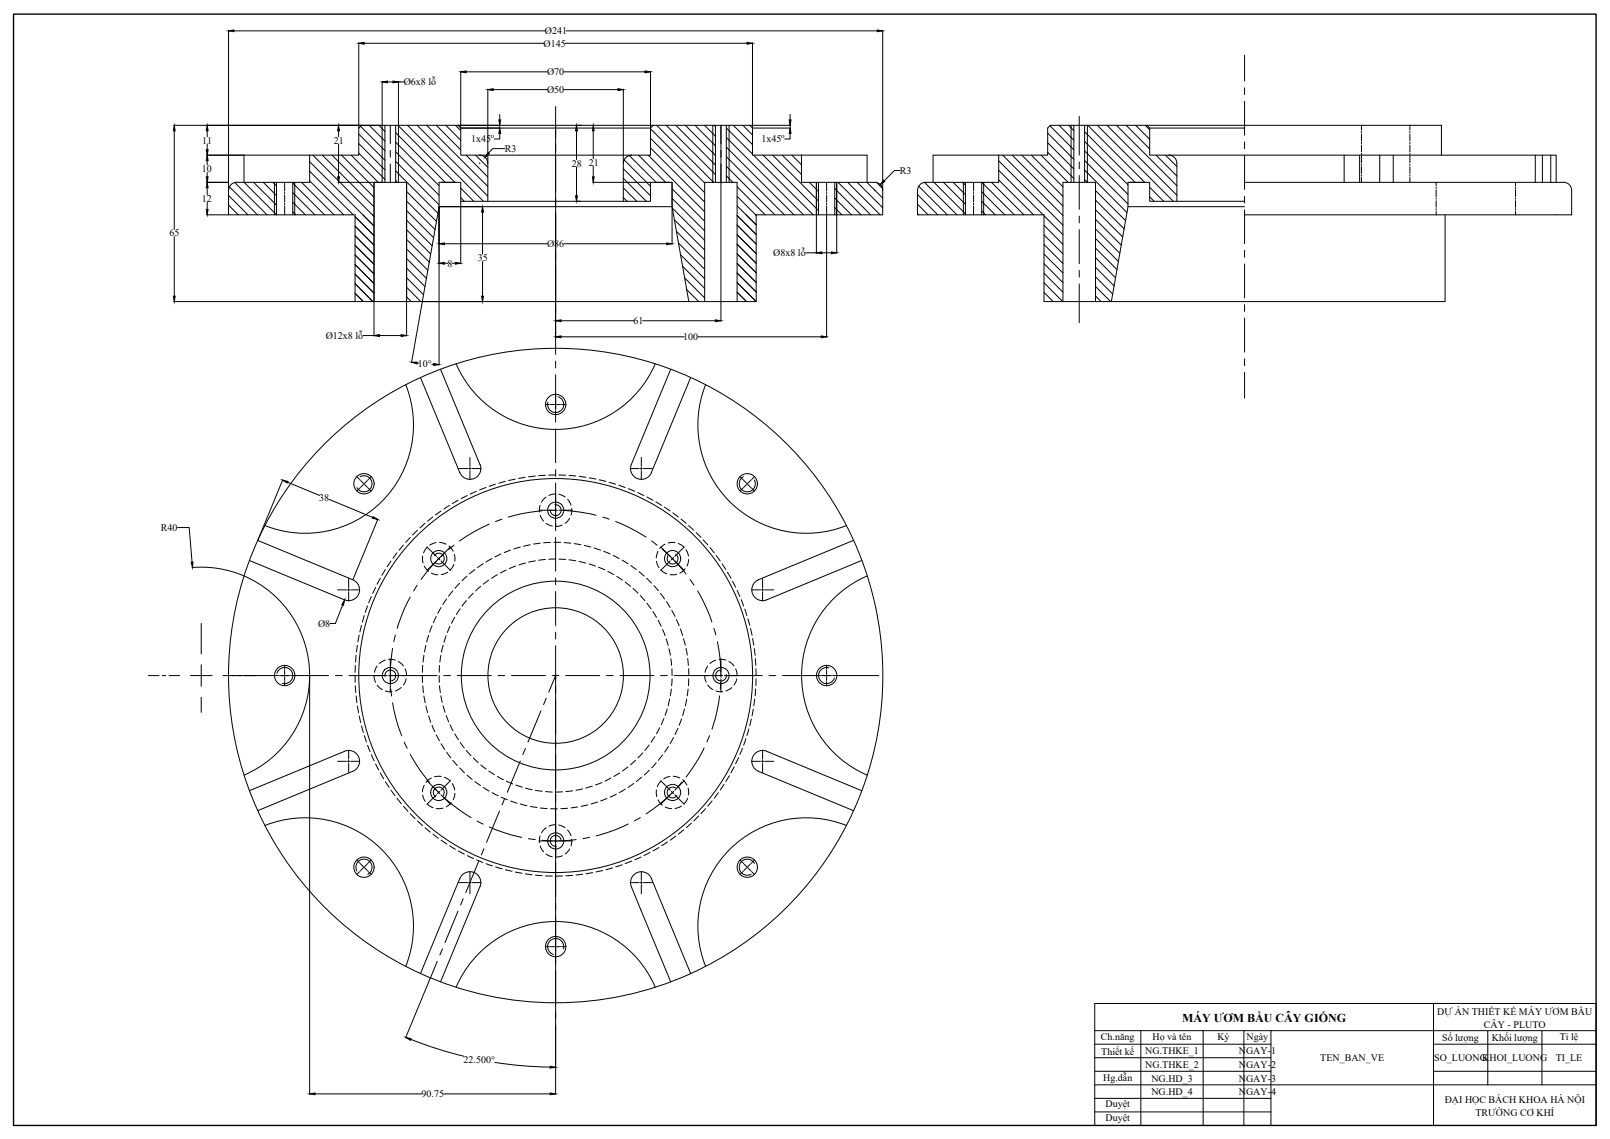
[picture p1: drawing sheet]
<svg xmlns="http://www.w3.org/2000/svg" width="594mm" height="420mm" viewBox="0 0 594 420" stroke-linecap="round" stroke-linejoin="round" font-family="sans-serif">
<!-- layer: gach vat lieu -->
<g fill="none" stroke="#000" stroke-width=".37">
<path d="M114.3 59.6l23.7 23.8M115.4 57.2l22.6 22.6-.6-.6M119 57.2l19 19.1M122.5 57.2l15.5 15.6M126 57.2l12 12M129.6 57.2l10 10.1M132.4 56.5l9.6 9.7M132.4 53l9.6 9.6M132.4 49.4l9.6 9.7M133 46.6l9 8.9M136.2 46.2l5.8 5.8M139.8 46.2l2.2 2.3"/>
<path d="M146 48.9l18.3 18.4M146 59.6l16 16M146 56l16 16M146 52.5l16 16M146.9 46.2l21 21.1M150.4 46.2l28 28.1M153.9 46.2l26.1 26.1M157.4 46.2l22.6 22.6M161 46.2l9 9.1M164.5 46.2l5.5 5.5M168.1 46.2l1.9 2M172 57.2l8 8.1"/>
<path d="M175.5 57.2l4.5 4.5M230.3 59l9.7 9.7M232.2 57.4l9.9 9.9M235.6 57.2l10 10.1M239.2 57.2l20.8 20.9M240 54.6l20 19.9M240 51l20 20M240 47.5l20 20M242.3 46.2l21 21.1M245.8 46.2l18.2 18.2M249.4 46.2l14.6 14.7M252.9 46.2l11.1 11.2"/>
<path d="M256.5 46.2l7.5 7.6M260 46.2l4 4.1M263.5 46.2l.5 .5M268 47.2l9.7 9.7M268 57.8l21.4 21.4M268 54.3l25 24.9M268 50.8l28.5 28.4M270.6 46.2l7.1 7.1M274.1 46.2l3.6 3.6M278 57.2l22.1 22M281.6 57.2l20.4 20.5M285.1 57.2l16.9 16.9"/>
<path d="M288.7 57.2l7 7.1M292.2 57.2l3.5 3.6M295.7 57.2v.1M368.5 59.3l23.7 23.8M370 57.2l22.2 22.3M373.5 57.2l18.7 18.8M377.1 57.2l15.1 15.2M380.6 57.2l11.6 11.7M384.1 57.2l10 10.1M386.6 56.2l9.6 9.6M386.6 52.7l9.6 9.6M386.6 49.1l9.6 9.7"/>
<path d="M387.4 46.4l8.8 8.8M390.8 46.2l5.4 5.5M394.3 46.2l1.9 2M400.2 48.6l18.6 18.7M400.2 59.2l16 16M400.2 55.7l16 16M400.2 52.2l16 16M401.4 46.2l21 21.1M404.9 46.2l28 28.1M408.5 46.2l25.8 25.8M412 46.2l22.3 22.3M415.5 46.2l8.7 8.7"/>
<path d="M419.1 46.2l5.1 5.2M422.6 46.2l1.6 1.7M426.6 57.2l7.7 7.7M430.1 57.2l4.2 4.2M84.3 79.2h.1M84.3 75.6l3.6 3.6M84.3 72.1l7.2 7.1M84.6 68.9l10.4 10.3M86.6 67.3l12 11.9M90.1 67.3l11.9 11.9M93.6 67.3l8.4 8.3M97.2 67.3l4.8 4.8"/>
<path d="M100.7 67.3l1.3 1.3M108 71l8.2 8.2M108 78.1l1.1 1.1M108 74.6l4.7 4.6M108 67.5l11.8 11.7M111.3 67.3l12 11.9M114.3 66.7l12.5 12.5M114.3 63.2l16 16M131 79.9l7 7M146 66.6l.6 .7M146 63.1l15.6 15.6M150 77.7l10 10"/>
<path d="M150 74.2l10.5 10.5M150 70.6l11 11.1M170 72.9l1.3 1.4M170 69.4l4.8 4.9M230 72.9l1.4 1.4M230 69.3l4.9 5M230 65.8l8.5 8.5M230 62.2l10 10M248 73.2l12 12M248 69.6l12 12M248.1 76.8l11.9 11.9M268 64.9l2.4 2.4"/>
<path d="M268 61.3l17.9 17.9M272 79.5l7 7M272 75.9l7 7-3.7-3.7M272 72.4l7 7M272 68.9l10.4 10.3M298.7 67.3l3.3 3.3M308 76.6l2.6 2.6M308 73.1l6.2 6.1M308 69.5l9.7 9.7M309.2 67.3l12.1 11.9M312.8 67.3l12 11.9M316.3 67.3l9.4 9.3"/>
<path d="M319.9 67.3l5.8 5.8M323.5 67.4l2.1 2M338.5 78.9l.4 .3M338.5 75.3l4 3.9M338.5 71.8l7.5 7.4M339 68.7l10.5 10.5M341.1 67.3l12 11.9M344.6 67.3l11.6 11.6M348.1 67.3l8.1 8M351.7 67.3l4.5 4.5M355.2 67.3l1 .9M362.2 70.7l8.6 8.5"/>
<path d="M362.2 77.8l1.5 1.4M362.2 74.3l5 4.9M362.3 67.3l12 11.9M365.8 67.3l12 11.9M368.5 66.4l12.9 12.8M368.5 62.8l16.4 16.4M385.2 79.6l7 7M400.2 66.3l1 1M400.2 62.8l15.6 15.6M404.2 77.4l10.1 10M404.2 73.8l10.6 10.6M404.2 70.3l11.1 11.1"/>
<path d="M424.2 72.6l1.7 1.7M424.2 69.1l5.2 5.2M131 97.6l7 7M131 94.1l7 6.9M131 90.5l7 7M131 87l7 7M131 83.4l7 7M150 98.9l6.8 6.8M150 95.4l7.4 7.3M150 91.8l7.9 7.9M150 88.3l8.4 8.4M150 84.8l8.9 8.9"/>
<path d="M150 81.2l9.5 9.5M248.9 81.1l11.1 11.1M249.6 85.4l10.4 10.4M250.4 89.7l9.6 9.6M251.1 94l8.9 8.8M251.9 98.3l8.1 8.1M272 97.2l7 7M272 93.6l7 7M272 90.1l7 7M272 86.6l7 7M272 83l7 7M385.2 97.2l7 7.1"/>
<path d="M385.2 93.7l7 7M385.2 90.2l7 7M385.2 86.7l7 6.9M385.2 83.1l7 7M404.2 98.6l6.9 6.9M404.2 95l7.4 7.4M404.2 91.5l8 7.9M404.2 88l8.5 8.4M404.2 84.5l9 8.9M404.2 80.9l9.5 9.5M131 108.2l3.1 3.1M131 104.6l6.6 6.7"/>
<path d="M131 101.1l7 7M150 109.5l1.8 1.8M150 106l5.3 5.3M150 102.4l6.3 6.3M252.6 102.5l7.4 7.4M253.4 106.8l4.4 4.5M254.2 111.1l.1 .2M272 107.8l3.5 3.5M272 104.2l7 7.1M272 100.7l7 7M385.2 107.9l3.4 3.4M385.2 104.3l6.9 7"/>
<path d="M385.2 100.8l7 7M404.2 109.2l2.1 2.1M404.2 105.7l5.6 5.6M404.2 102.1l6.3 6.4"/>
</g>
<!-- layer: net dam -->
<g fill="none" stroke="#000" stroke-width=".37">
<path d="M114.3 57.2h18.1v-10l.9-1h143.3l1.1 1v10h18M114.3 57.2v10.1l-26.9-.1a2.98 2.98 0 0 0-3 3M114.3 57.2h-24.3v10.1M141 46.2v21.1M147 46.2v21.1M169 46.2l1 1M170 47.2v10h7M170 47.2h70M177 57.2a2.98 2.98 0 0 1 3 3v14.1M233 57.2a2.98 2.98 0 0 0-3 3M240 47.2v10h-63M241 46.2l-1 1"/>
<path d="M263 46.2v21.1M269 46.2v21.1M295.7 57.2v10.1l27-.1a2.98 2.98 0 0 1 3 3v9h-17.7M295.7 57.2h24.3v10.1M368.5 57.2h18.1v-10l1-1h144.3v11M368.5 57.2v10.1h-27M368.5 57.2h-24.2v10.1M395.2 46.2v21.1M401.2 46.2v21.1M423.2 46.2l1 1M424.2 47.2v10h7M424.2 47.2h35"/>
<path d="M431.2 57.2h143v10.1M431.3 57.2a2.98 2.98 0 0 1 3 3v14.1M496 57.2v10.1M501.7 57.2v10.1M509.1 57.2v10.1M514.1 57.2v10.1M566.5 57.2v10.1M569.1 57.2v10.1M572.2 57.2v10.1M84.3 70.2v9h17.7M102 79.2h29v32.1h148v-32.1h29M102 67.3v11.9"/>
<path d="M108 67.3v11.9M162 76.2h86M230 60.2v14.1M302 67.3v11.9M308 67.3v11.9M341.6 67.2a3 3 0 0 0-3.1 3v9h17.7M356.2 79.2h29v32.1h148v-32.1M356.2 67.3v11.9M362.2 67.3v11.9M416.2 76.2h43M459.2 67.3l117.7-.1a2.98 2.98 0 0 1 3 3v9h-120.7M459.2 74.3h-35v-7h-8v8.9l-6.1 35.1"/>
<path d="M138 111.3v-44h12v44M155.8 111.3l6.2-35.1v-8.9h8v7h70v-7h8v8.9l6.2 35.1M260 111.3v-44h12v44M392.2 111.3v-44h12v44M155.2 139.3l14.5 35.1M162.6 136.2l14.5 35.1a4 4 0 0 1-2.2 5.2 4 4 0 0 1-5.2-2.1M168.3 134.2a40 40 0 0 0 36.7 24.2 40 40 0 0 0 36.8-24.2M247.5 136.2l-14.5 35.1a4 4 0 0 0 2.1 5.2 4 4 0 0 0 5.3-2.1M254.8 139.3l-14.5 35.1M149.7 141.9a40 40 0 0 1-8.8 43.1 40 40 0 0 1-43.1 8.9M260.4 141.9a40 40 0 0 0 8.8 43.1 40 40 0 0 0 43.1 8.9M95.1 199.3l35.1 14.6a4 4 0 0 1 2.2 5.2 4 4 0 0 1-5.3 2.2l-35.1-14.5"/>
<path d="M314.9 199.3l-35.1 14.6M90 212.5a40 40 0 0 1 24.3 36.7 40 40 0 0 1-24.3 36.7M318 206.8l-35.1 14.5a4 4 0 0 1-5.2-2.2 4 4 0 0 1 2.2-5.2M320 212.5a40 40 0 0 0-24.2 36.7 40 40 0 0 0 24.2 36.7M92 291.7l35.1-14.6a4 4 0 0 1 5.3 2.2 4 4 0 0 1-2.2 5.2l-35.1 14.5M279.8 284.5l35.1 14.5M279.9 284.5a4 4 0 0 1-2.2-5.2 4 4 0 0 1 5.2-2.2l35.1 14.6M97.8 304.5a40 40 0 0 1 43.1 8.9 40 40 0 0 1 8.8 43.1M312.3 304.5a40 40 0 0 0-43.1 8.9 40 40 0 0 0-8.8 43.1M169.7 324l-14.5 35.1M169.7 324a4 4 0 0 1 5.2-2.1 4 4 0 0 1 2.2 5.2l-14.5 35.1M240.3 324l14.5 35.1"/>
<path d="M240.4 324a4 4 0 0 0-5.3-2.1 4 4 0 0 0-2.1 5.2l14.5 35.1M155.2 359.1a120.7 120.7 0 0 1-45.1-184.4 120.7 120.7 0 0 1 189.9 0 120.7 120.7 0 0 1-45.1 184.4M155.2 359.1a120.7 120.7 0 0 0 99.7 0M168.3 364.1a40 40 0 0 1 36.7-24.2 40 40 0 0 1 36.8 24.2M403.9 370.2h185v45h-185zM529 370.2v45M403.9 380.2h185M403.9 385.2h65.1M403.9 390.2h65.1M403.9 395.2h65.1M421 380.2v35M443.9 380.2v35"/>
<path d="M459 380.2v35M469 380.2v35M529 385.2h59.9M529 395.2h59.9M549 380.2v20M569 380.2v20M403.9 400.2h185M403.9 405.2h65.1M403.9 410.2h65.1"/>
<circle cx="205" cy="149.2" r="3.7"/>
<circle cx="134.3" cy="178.5" r="3.7"/>
<circle cx="275.7" cy="178.5" r="3.7"/>
<circle cx="205" cy="188.2" r="2.98"/>
<circle cx="161.9" cy="206.1" r="2.98"/>
<circle cx="248.2" cy="206.1" r="2.98"/>
<circle cx="105" cy="249.2" r="3.7"/>
<circle cx="144" cy="249.2" r="2.98"/>
<circle cx="205" cy="249.2" r="72.7"/>
<circle cx="205" cy="249.2" r="34.8"/>
<circle cx="205" cy="249.2" r="25"/>
<circle cx="266" cy="249.2" r="2.98"/>
<circle cx="305" cy="249.2" r="3.7"/>
<circle cx="161.9" cy="292.3" r="2.98"/>
<circle cx="248.2" cy="292.3" r="2.98"/>
<circle cx="134.3" cy="319.9" r="3.7"/>
<circle cx="205" cy="310.2" r="2.98"/>
<circle cx="275.7" cy="319.9" r="3.7"/>
<circle cx="205" cy="349.2" r="3.7"/>
</g>
<!-- layer: net manh -->
<g fill="none" stroke="#000" stroke-width=".37">
<path d="M142 46.2v21.1M146 46.2v21.1M264 46.2v21.1M268 46.2v21.1M396.2 46.2v21.1M400.2 46.2v21.1M101.3 67.3v11.9M108.8 67.3v11.9M301.2 67.3v11.9M308.7 67.3v11.9M355.5 67.3v11.9M363 67.3v11.9"/>
<path d="M205.9 146.3a2.98 2.98 0 0 1 2 3.8 2.98 2.98 0 0 1-3.7 2 2.98 2.98 0 0 1-2-3.8M132.9 175.8a2.98 2.98 0 0 1 4 1.2 2.98 2.98 0 0 1-1.2 4.1 2.98 2.98 0 0 1-4-1.2M274.3 175.8a2.98 2.98 0 0 0-1.2 4.1 2.98 2.98 0 0 0 4 1.2 2.98 2.98 0 0 0 1.3-4.1M204.7 186.2a2.01 2.01 0 0 1 2.3 1.6 2.01 2.01 0 0 1-1.6 2.4 2.01 2.01 0 0 1-2.3-1.7M160.3 204.9a2.01 2.01 0 0 1 2.8-.5 2.01 2.01 0 0 1 .5 2.8 2.01 2.01 0 0 1-2.8 .5M249.3 204.4a2.01 2.01 0 0 1 .5 2.8 2.01 2.01 0 0 1-2.8 .5 2.01 2.01 0 0 1-.5-2.8M102.2 248.3a2.98 2.98 0 0 1 3.7-2 2.98 2.98 0 0 1 2 3.8 2.98 2.98 0 0 1-3.7 2M142.1 249.5a2.01 2.01 0 0 1 1.6-2.3 2.01 2.01 0 0 1 2.3 1.6 2.01 2.01 0 0 1-1.6 2.4M265.7 247.2a2.01 2.01 0 0 0-1.6 2.3 2.01 2.01 0 0 0 2.3 1.7 2.01 2.01 0 0 0 1.6-2.4M305.9 246.3a2.98 2.98 0 0 0-3.7 2 2.98 2.98 0 0 0 2 3.8 2.98 2.98 0 0 0 3.7-2M163.6 293.5a2.01 2.01 0 0 0-.5-2.8 2.01 2.01 0 0 0-2.8 .5 2.01 2.01 0 0 0 .5 2.8M249.3 290.7a2.01 2.01 0 0 0-2.8 .5 2.01 2.01 0 0 0 .5 2.8 2.01 2.01 0 0 0 2.8-.5"/>
<path d="M207 309.8a2.01 2.01 0 0 0-2.3-1.6 2.01 2.01 0 0 0-1.6 2.3 2.01 2.01 0 0 0 2.3 1.7M278.4 318.5a2.98 2.98 0 0 0-4.1-1.2 2.98 2.98 0 0 0-1.2 4 2.98 2.98 0 0 0 4 1.2M131.7 321.3a2.98 2.98 0 0 1 1.2-4 2.98 2.98 0 0 1 4 1.2 2.98 2.98 0 0 1-1.2 4M207.9 350a2.98 2.98 0 0 0-2-3.7 2.98 2.98 0 0 0-3.7 2 2.98 2.98 0 0 0 2 3.7"/>
</g>
<!-- layer: duong tam -->
<g fill="none" stroke="#000" stroke-width=".37">
<path d="M205 39.2v11.5M459.2 20.4v9.5M459.2 32.4v2.5M459.2 37.4v12.5M144 46.2v6.8M144 55.5v2.5M205 53.2v2.5M205 58.2v12.5M266 46.2v6.8M266 55.5v2.5M398.2 43v14.2M398.2 59.7v2.5"/>
<path d="M459.2 52.4v2.5M459.2 57.4v12.5M502.4 46.2v1.8M502.4 48.5v.5M502.4 49.5v2.5M502.4 52.5v.5M502.4 53.5v2.5M502.4 56.5v.5M502.4 57.5v2.5M520.2 46.2v1.8M520.2 48.5v.5M520.2 49.5v2.5"/>
<path d="M520.2 52.5v.5M520.2 53.5v2.5M520.2 56.5v.5M520.2 57.5v2.5M105 67.3v3.2M105 71v.5M105 72v2.5M105 75v.5M105 76v3.2M144 60.5v6.8M205 73.2v2.5M205 78.2v12.5"/>
<path d="M266 60.5v6.8M305 67.3v3.2M305 71v.5M305 72v2.5M305 75v.5M305 76v3.2M359.2 67.3v3.2M359.2 71v.5M359.2 72v2.5M359.2 75v.5M359.2 76v3.2M398.2 64.7v12.5"/>
<path d="M398.2 79.7v2.5M459.2 72.4v2.5M459.2 77.4v12.5M502.4 60.5v.5M502.4 61.5v2.5M502.4 64.5v.5M502.4 65.5v1.8M520.2 60.5v.5M520.2 61.5v2.5M520.2 64.5v.5M520.2 65.5v1.8M529.9 67.3v1.2"/>
<path d="M529.9 69v.5M529.9 70v2.5M529.9 73v.5M529.9 74v2.5M529.9 77v.5M529.9 78v1.2M559.2 67.3v1.2M559.2 69v.5M559.2 70v2.5M559.2 73v.5M559.2 74v2.5M559.2 77v.5"/>
<path d="M559.2 78v1.2M205 93.2v2.5M205 98.2v12.5M398.2 84.7v12.5M398.2 99.7v2.5M459.2 92.4v2.5M459.2 97.4v12.5M205 113.2v2.5M205 118.2v12.5M398.2 104.7v14.3M459.2 112.4v2.5M459.2 117.4v12.5"/>
<path d="M205 133.2v2.5M205 138.2v12.6M459.2 132.4v2.5M459.2 137.4v9.5M201.3 149.2h1.3M202.9 149.2h.2M203.4 149.2h1.2M204.9 149.2h.2M205 151.1v.2M205 151.6v1.4M205 153.2v2.5M205 158.2v12.5"/>
<path d="M205.4 149.2h1.2M206.9 149.2h.2M207.4 149.2h1.3M131.7 175.9l.9 .9M132.8 177l.2 .2M133 179.8l-.2 .2M133.1 177.3l.9 .9M134 178.8l-.9 .9M134.2 178.4l.2 .2M134.4 178.4l-.2 .2M134.6 178.8l.9 .9M135.5 177.3l-.9 .9"/>
<path d="M135.6 179.8l.2 .2M135.8 177l-.2 .2M136.9 175.9l-.9 .9M169.2 172.8h3.4M173 172.8h.8M173.4 168.7v3.3M173.4 172.4v.8M173.4 173.7v3.3M174.2 172.8h3.3M205 173.2v2.5M205 178.2v17.5M232.5 172.8h3.3"/>
<path d="M236.2 172.8h.8M236.6 168.7v3.3M236.6 172.4v.8M236.6 173.7v3.3M237.4 172.8h3.3M273 175.9l1 .9M274.2 177l.2 .2M274.4 179.8l-.2 .2M274.6 177.3l.9 .9M275.5 178.8l-.9 .9M275.6 178.4l.2 .2M275.8 178.4l-.2 .2"/>
<path d="M276 178.8l.9 .9M276.9 177.3l-.9 .9M277 179.8l.2 .2M277.2 177l-.2 .2M278.4 175.9l-1 .9M132.6 180.2l-.9 .9M136 180.2l.9 .9M180.5 193.3l-.3 .2a63.1 63.1 0 0 0-10.7 6.1M185.2 191.5l-2.4 .9M198.9 188.2h4.9M200 188.4l-1.4 .2a56.3 56.3 0 0 0-11 2.2M204.4 188.2h1.2"/>
<path d="M205 198.2v12.5M205 188.2l-2.5 .1M206.2 188.2h4.9M207.5 188.3h.7a63.3 63.3 0 0 1 11.8 1.8M222.4 190.8l2.4 .7M227.2 192.4a64.2 64.2 0 0 1 11.2 5.7M240.5 199.6l1.9 1.5M274 180.2l-1 .9M277.4 180.2l1 .9M124.5 217.6h3.3M128.2 217.6h.8M128.7 213.4v3.4"/>
<path d="M128.7 217.2v.8M128.7 218.4v3.3M129.5 217.6h3.3M153.9 215.9l-1.3 2.1M157.6 201.8l3.4 3.4M161 206.9l-3.4 3.5M161.5 205.7l.8 .8M162.3 205.7l-.8 .8M162.7 206.9l3.5 3.5M163.7 204.3a61 61 0 0 0-8.3 9.5M166.2 201.8l-3.5 3.4M167.6 201.1l-2 1.6"/>
<path d="M205 213.2v2.5M205 218.2v12.5M243.8 201.8l3.5 3.4M244.4 202.6l3.8 3.5 4.9 5.7M247.3 206.9l-3.5 3.5M247.7 205.7l.9 .8M248.6 205.7l-.9 .8M249 206.9l3.5 3.5M252.5 201.8l-3.5 3.4M254.6 213.7l1.5 2.2M257.4 218l.5 .7a62 62 0 0 1 4.8 10.7M277.2 217.6h3.4"/>
<path d="M281 217.6h.8M281.4 213.4v3.4M281.4 217.2v.8M281.4 218.4v3.3M282.2 217.6h3.3M74.3 230v11.2M144.9 239.2l-.1 .4a61.4 61.4 0 0 0-.7 12.2M145.9 234.3l-.6 2.4M151.4 220.2l-2.1 4.2-2.7 7.4M205 233.2v2.5M205 238.2v12.5M263.4 231.8l.7 2.4"/>
<path d="M264.7 236.7a60.5 60.5 0 0 1 1.3 12.5M54.8 249.2h3.9M59.9 249.2h1.3M62.4 249.2h3.9M70.3 249.2h8M74.3 245.2v8M74.3 257.2v5.6M82.3 249.2h20.4M102.9 249.2h.2M103.4 249.2h3.2M105 245.4v1.4M105 247.1v.2"/>
<path d="M105 247.6v1.2M105 249.1v.2M105 249.6v1.2M105 251.1v.2M105 251.6v1.3M106.9 249.2h.2M107.4 249.2h13.8M123.8 249.2h2.5M128.8 249.2h14M143.4 249.2h17.8M144 243.1v4.9M144 248.6v1.2"/>
<path d="M144 250.4v4.9M144.2 254.3l.3 2.5M144.9 259.2a57.6 57.6 0 0 0 3.3 12.2M163.7 249.2h2.5M168.7 249.2h12.6M183.8 249.2h2.5M188.8 249.2h12.5M201.5 257.6l-.9 2.3M203.8 249.2h2.4M205 253.2v2.5M205 258.2v12.5M205 249.2l-2.5 6.1"/>
<path d="M208.7 249.2h12.6M223.8 249.2h2.5M228.8 249.2h12.5M243.8 249.2h2.5M248.8 249.2h17.8M265.5 256.7a60.2 60.2 0 0 1-2.8 12.3M265.9 251.7l-.1 2.5M266 243.1v4.9M266 248.6v1.2M266 250.4v4.9M267.2 249.2h14.1M283.8 249.2h2.5"/>
<path d="M288.8 249.2h13.8M302.9 249.2h.2M303.4 249.2h3.2M305 245.4v1.4M305 247.1v.2M305 247.6v1.2M305 249.1v.2M305 249.6v1.2M305 251.1v.2M305 251.6v1.3M306.9 249.2h.2M307.4 249.2h16.9"/>
<path d="M128.7 276.7v3.3M149.2 273.7l1 2.3M151.4 278.3l4.3 6.8 2.8 3.5M193.9 276.1l-1 2.3M199.6 262.2l-4.8 11.6M205 273.2v2.5M205 278.2v12.5M259.8 275.9l-1.9 3.8-4.7 6.9M261.8 271.4l-.9 2.3M281.4 276.7v3.3M124.5 280.8h3.3M128.2 280.8h.8"/>
<path d="M128.7 280.4v.8M128.7 281.6v3.3M129.5 280.8h3.3M157.6 288l3.4 3.5M160.1 290.5l1.8 1.9M161 293.2l-3.4 3.5M161.5 291.9l.8 .9M162.3 291.9l-.8 .9M162.7 293.2l3.5 3.5M163.7 294.1l5.5 4.4 4.6 3.1M166.2 288l-3.5 3.5M184.3 299.2l-4.8 11.5"/>
<path d="M186.2 294.6l-.9 2.3M192 280.7l-4.8 11.6M205 293.2v2.5M205 298.2v12.6M243.8 288l3.5 3.5M247.3 293.2l-3.5 3.5M247.7 291.9l.9 .9M248.2 292.3v.1a63.3 63.3 0 0 1-9.8 7.8M248.6 291.9l-.9 .9M249 293.2l3.5 3.5M251.6 288.6l-1.7 1.9M252.5 288l-3.5 3.5"/>
<path d="M277.2 280.8h3.4M281 280.8h.8M281.4 280.4v.8M281.4 281.6v3.3M282.2 280.8h3.3M131.7 317.2l.9 1M132.8 318.4l.2 .2M133.1 318.8l.9 .9M134.2 319.8l.2 .2M134.4 319.8l-.2 .2M135.5 318.8l-.9 .9M135.8 318.4l-.2 .2"/>
<path d="M136.9 317.2l-.9 1M176 302.9l2.3 1.1M176.7 317.7l-4.8 11.5M178.6 313.1l-1 2.2M180.6 305.1a59.7 59.7 0 0 0 11.9 3.8M195 309.4l2.5 .3M198.9 310.2h4.9M204.4 310.2h1.2M205 311.4v4.9M205 318.2v12.5M206.2 310.2h4.9M212.6 309.7l-1.2 .2a54.6 54.6 0 0 1-11.4 .1"/>
<path d="M217.6 308.9l-2.5 .5M231.8 304a55.7 55.7 0 0 1-11.8 4.3M236.3 301.6l-2.2 1.2M273 317.2l1 1M274.2 318.4l.2 .2M274.6 318.8l.9 .9M275.6 319.8l.2 .2M275.8 319.8l-.2 .2M276.9 318.8l-.9 .9M277.2 318.4l-.2 .2M278.4 317.2l-1 1M132.6 321.6l-.9 1"/>
<path d="M133 321.2l-.2 .2M134 320.2l-.9 .9M134.6 320.2l.9 .9M135.6 321.2l.2 .2M136 321.6l.9 1M169 336.1l-4.8 11.6M169.2 325.6h3.4M170.9 331.5l-.9 2.3M173 325.6h.8M173.4 321.4v3.4M173.4 325.2v.8M173.4 326.3v3.4"/>
<path d="M174.2 325.6h3.3M205 333.2v2.5M205 338.2v12.6M232.5 325.6h3.3M236.2 325.6h.8M236.6 321.4v3.4M236.6 325.2v.8M236.6 326.3v3.4M237.4 325.6h3.3M274 321.6l-1 1M274.4 321.2l-.2 .2M275.5 320.2l-.9 .9"/>
<path d="M276 320.2l.9 .9M277 321.2l.2 .2M277.4 321.6l1 1M161.3 354.6l-2.5 6.1M163.3 350l-1 2.3M201.3 349.2h1.3M202.9 349.2h.2M203.4 349.2h1.2M204.9 349.2h.2M205 351.1v.2M205 351.6v1.3M205 353.2v2.5"/>
<path d="M205 358.2v12.5M205.4 349.2h1.2M206.9 349.2h.2M207.4 349.2h1.3M205 373.2v2.5M205 378.2v11.5"/>
</g>
<!-- layer: net dut -->
<g fill="none" stroke="#000" stroke-width=".37">
<path d="M179.3 179.8l-2.3 .9M182.8 178.6l-2.3 .8M186.4 177.6l-2.4 .6M190.1 176.7l-2.4 .5M193.8 176.1l-2.5 .4M197.5 175.6l-2.5 .3M201.3 175.3l-2.5 .2M205 175.2l-2.5 .1M206.2 175.2l2.5 .1M210 175.4l2.5 .2M213.7 175.7l2.5 .4M217.4 176.3l2.5 .4"/>
<path d="M221.1 177l2.5 .6M224.7 177.9l2.5 .7M228.3 179l2.4 .8M151.4 198.2l-1.7 1.9M154 195.6l-1.8 1.8M156.8 193.1l-1.9 1.6M159.7 190.7l-1.9 1.6M162.7 188.5l-2 1.4M165.9 186.4l-2.1 1.4M169.1 184.5l-2.2 1.3M172.4 182.8l-2.2 1.1M175.8 181.2l-2.3 1"/>
<path d="M199.3 186.4l-.2 2.4M199.3 190.1l1.3 2.1M201.5 183.4l-1.7 1.9M201.5 193.1l2.3 1M205 182.2l-2.4 .6M206.2 182.3l2.3 1M207.4 193.7l-2.4 .5M209.5 184.2l1.2 2.2M210.2 191.2l-1.7 1.8M210.9 187.6l-.2 2.4M231.9 180.3l2.3 .9M235.3 181.7l2.3 1.1"/>
<path d="M238.7 183.3l2.2 1.2M242 185.1l2.1 1.3M245.2 187.1l2.1 1.4M248.3 189.2l2 1.5M251.3 191.5l1.9 1.5M254.1 193.9l1.9 1.7M256.9 196.5l1.8 1.7M259.5 199.1l1.7 1.9M138.6 216.7l-1.1 2.2M140.3 213.3l-1.2 2.2M142.2 210.1l-1.3 2.1M144.3 207l-1.4 2"/>
<path d="M146.5 203.9l-1.5 2.1M148.8 201l-1.5 1.9M156 205.1l.1 2.5M156.5 208.8l1.6 1.9M157.6 201.8l-1.3 2.2M159.2 211.4l2.4 .6M160.9 200.2l-2.3 .9M162.2 200.1l2.4 .6M165.2 211.1l-2.3 .9M165.7 201.4l1.5 2M167.1 217.9l-1.6 2M167.5 208.2l-1.4 2.1"/>
<path d="M167.6 204.5l.2 2.5M169.6 215.1l-1.7 1.9M172.3 212.5l-1.8 1.7M174.6 218.8l-1.7 1.8M175.2 210.1l-2 1.6M177.4 216.3l-1.9 1.7M178.3 207.9l-2.1 1.5M180.3 214l-1.9 1.5M181.5 206l-2.2 1.3M183.5 212l-2.1 1.3M184.9 204.3l-2.3 1.1M186.8 210.3l-2.2 1.1"/>
<path d="M188.4 202.9l-2.3 .9M190.3 208.8l-2.3 .9M192 201.8l-2.4 .7M193.9 207.7l-2.4 .7M195.6 201l-2.4 .5M197.5 206.9l-2.4 .4M199.3 200.4l-2.4 .3M201.3 206.4l-2.5 .3M203.1 200.1l-2.5 .1M204.4 200.1h2.5M205 206.2l-2.5 .1M206.2 206.2l2.5 .2"/>
<path d="M208.2 200.2l2.5 .2M210 206.5l2.5 .4M211.9 200.5l2.5 .5M213.7 207.1l2.4 .6M215.6 201.2l2.4 .6M217.3 208l2.4 .8M219.2 202.1l2.4 .8M220.9 209.3l2.3 .9M222.8 203.4l2.3 .9M224.3 210.8l2.2 1.2M226.2 204.9l2.3 1.1M227.6 212.6l2.1 1.4"/>
<path d="M229.6 206.6l2.1 1.3M230.7 214.7l2 1.6M232.7 208.6l2.1 1.5M233.6 217.1l1.8 1.7M235.8 210.9l1.9 1.6M236.3 219.7l1.7 1.9M238.6 213.4l1.8 1.7M241.3 216l1.7 1.9M242.2 207.1l1 2.3M242.8 203.4l-.7 2.4M243.7 218.9l1.5 2M243.9 210.3l2.1 1.4"/>
<path d="M245.4 200.7l-1.9 1.6M249 200.2l-2.5 .1M249.7 211.8l-2.5 .2M250.3 200.5l2 1.3M252.8 209.8l-1.9 1.6M253.2 202.8l.8 2.3M254.1 206.4l-.6 2.4M262 202l1.5 1.9M264.2 204.9l1.5 2M266.4 208l1.4 2.1M268.4 211.1l1.3 2.2M270.3 214.4l1.1 2.2"/>
<path d="M272 217.8l1 2.2M131.9 238l-.4 2.5M132.5 234.3l-.4 2.5M133.4 230.7l-.6 2.4M134.4 227.1l-.7 2.4M135.6 223.5l-.8 2.4M137 220l-.9 2.4M157.1 238l-.5 2.5M158.2 234.4l-.8 2.4M159.4 230.8l-.9 2.4M161 227.4l-1.1 2.3M162.7 224.1l-1.2 2.2"/>
<path d="M163.5 238.1l-.6 2.4M164.6 234.5l-.8 2.4M164.8 220.9l-1.4 2.1M166 231.1l-.9 2.2M167.8 227.7l-1.2 2.2M169.8 224.6l-1.4 2.1M172.1 221.6l-1.6 2M238.7 222.5l1.5 2M240.9 225.6l1.3 2.1M242.9 228.8l1.1 2.2M244.5 232.2l.9 2.3M245.8 235.7l.7 2.4"/>
<path d="M245.9 222l1.4 2.1M246.8 239.3l.6 2.4M247.9 225.2l1.1 2.2M249.6 228.5l1 2.3M251.1 232l.8 2.4M252.2 235.6l.7 2.4M253.2 239.2l.4 2.5M273.5 221.2l.9 2.3M274.8 224.7l.8 2.4M276 228.3l.6 2.4M276.9 231.9l.6 2.4M277.7 235.5l.4 2.5"/>
<path d="M278.3 239.2l.3 2.5M131 249.2l.1 2.5M131.1 245.5l-.1 2.5M131.1 253l.2 2.5M131.4 241.7l-.2 2.5M131.4 256.7l.3 2.5M138 249.2l.6 2.5M139.1 245.7l-1 2.3M139.2 252.7l1.9 1.7M142.2 243.5l-2.2 1.3M142.2 254.9l2.5 .2M143.4 243.2l2.4 .3"/>
<path d="M147 244l1.8 1.7M148 253.6l-2.1 1.3M149.5 246.8l.5 2.4M149.9 250.4l-1 2.3M155.8 249.2l.1 2.6M156 245.4l-.1 2.6M156 253l.3 2.5M156.4 241.7l-.3 2.5M156.4 256.7l.5 2.5M162.1 249.2v2.5M162.2 245.5l-.1 2.5M162.2 253l.3 2.4"/>
<path d="M162.7 241.8l-.4 2.4M162.7 256.7l.5 2.4M247.1 257.9l-.6 2.4M247.5 243l.3 2.4M247.7 254.2l-.3 2.4M247.9 246.7l.1 2.5M248 250.4l-.2 2.5M253.4 257.9l-.5 2.5M253.7 243l.3 2.4M253.9 254.2l-.3 2.5M254.1 250.4l-.1 2.5M254.1 246.7l.1 2.5"/>
<path d="M260 249.2l.6 2.4M261.2 252.7l1.8 1.7M261.2 245.7l-1.1 2.3M264.1 243.5l-2.1 1.3M264.2 254.9l2.5 .2M265.3 243.2l2.5 .3M269 244l1.8 1.7M270 253.7l-2.1 1.2M271.4 246.8l.6 2.4M271.9 250.4l-1.1 2.3M278.5 257.9l-.4 2.5M278.7 243l.2 2.4"/>
<path d="M278.8 254.2l-.2 2.5M278.9 246.7l.1 2.5M279 250.4l-.1 2.5M131.9 260.4l.4 2.5M132.5 264.1l.6 2.5M133.4 267.8l.7 2.4M134.5 271.4l.7 2.3M135.6 274.9l1 2.3M137 278.4l1 2.3M157.1 260.4l.7 2.4M158.2 264.1l.8 2.3M159.4 267.6l1 2.3"/>
<path d="M161 271.1l1.1 2.2M162.8 274.4l1.3 2.1M163.5 260.4l.7 2.4M164.6 263.9l.9 2.4M164.8 277.5l1.5 2M166.1 267.4l1.1 2.2M167.8 270.7l1.3 2.1M169.8 273.9l1.5 2M172.1 276.9l1.7 1.8M174.6 279.6l1.8 1.7M237.2 277.7l-1.8 1.9M239.5 274.8l-1.5 2"/>
<path d="M241.6 271.7l-1.4 2.1M243.4 268.4l-1.2 2.3M244.5 278.5l-1.5 2M245 265l-1 2.3M246.2 261.5l-.8 2.4M246.6 275.4l-1.4 2.1M248.5 272.1l-1.2 2.2M250.1 268.7l-1 2.3M251.5 265.2l-.9 2.3M252.6 261.6l-.7 2.4M272.5 279.5l-1.1 2.2M273.9 276l-.9 2.3"/>
<path d="M275.2 272.5l-.8 2.4M276.3 268.9l-.7 2.4M277.2 265.3l-.6 2.4M278 261.6l-.5 2.5M138.6 281.8l1.1 2.2M140.3 285.1l1.3 2.2M142.2 288.4l1.4 2M144.3 291.5l1.5 2M146.5 294.5l1.6 2M148.9 297.4l1.6 1.9M156 293.3l.9 2.3M156.5 289.6l-.6 2.5"/>
<path d="M157.6 296.6l2.2 1.3M159.2 287l-2 1.6M162.8 286.4l-2.5 .2M163.4 298.1l-2.4 .1M164 286.8l2.1 1.3M166.5 296.1l-1.9 1.5M166.9 289.1l.9 2.3M167.1 280.5l1.6 1.9M167.9 292.6l-.7 2.4M169.6 283.3l1.8 1.8M172.3 285.9l1.9 1.6M175.2 288.3l2.1 1.5"/>
<path d="M177.4 282.2l2 1.5M178.3 290.5l2.2 1.3M180.4 284.4l2.1 1.4M181.6 292.4l2.2 1.1M183.6 286.4l2.2 1.2M184.9 294.1l2.3 .9M186.9 288.2l2.3 1M188.4 295.5l2.4 .8M190.3 289.6l2.4 .8M192 296.6l2.4 .6M193.9 290.7l2.4 .6M195.7 297.5l2.5 .4"/>
<path d="M197.6 291.5l2.5 .4M199.4 298.1l2.5 .2M201.3 292l2.5 .2M203.2 298.3l2.5 .1M207.6 292.1l-2.5 .1M209.4 298.2l-2.5 .1M211.3 291.7l-2.5 .3M213.1 297.7l-2.4 .3M215 291l-2.5 .5M216.9 296.9l-2.5 .5M218.6 290l-2.4 .7M220.5 295.9l-2.4 .7"/>
<path d="M222.1 288.7l-2.3 .9M224 294.6l-2.3 .8M225.4 287l-2.2 1.2M227.4 292.9l-2.2 1.1M228.7 285.1l-2.2 1.3M230.7 291.1l-2.2 1.3M231.7 282.9l-2 1.5M233.8 289l-2 1.4M234.5 280.5l-1.8 1.6M236.8 286.7l-2 1.6M239.6 284.1l-1.9 1.8M242.1 281.4l-1.6 1.9"/>
<path d="M242.2 291.4l.2 2.5M242.8 295.1l1.6 1.9M243.9 288.1l-1.3 2.1M245.4 297.7l2.5 .6M247.2 286.4l-2.3 1M248.4 286.3l2.4 .7M251.4 297.3l-2.3 .9M251.9 287.7l1.5 1.9M253.7 294.5l-1.3 2M253.9 290.7l.1 2.5M260.3 298.3l-1.6 1.8M262.8 295.4l-1.6 1.9"/>
<path d="M265 292.4l-1.5 2.1M267.2 289.3l-1.4 2.1M269.1 286.2l-1.3 2.1M270.9 282.9l-1.2 2.2M151.4 300.2l1.8 1.8M154.1 302.9l1.8 1.6M156.8 305.4l1.9 1.6M159.8 307.7l2 1.5M162.8 309.9l2 1.5M165.9 312l2.1 1.3M169.1 313.9l2.2 1.2M172.5 315.6l2.2 1.1"/>
<path d="M175.9 317.2l2.3 .9M179.4 318.6l2.3 .8M182.9 319.8l2.4 .7M199.3 308.4l-.2 2.5M199.3 312.1l1.3 2.1M201.5 305.4l-1.7 1.8M201.5 315l2.3 1.1M205 304.2l-2.4 .6M206.2 304.3l2.3 1.1M207.5 315.6l-2.5 .6M209.4 306.2l1.3 2.1M210.2 313.2l-1.7 1.8"/>
<path d="M210.9 309.5l-.2 2.5M229.6 319l-2.4 .8M233.1 317.7l-2.4 .9M236.5 316.1l-2.3 1.1M239.9 314.5l-2.3 1.1M243.1 312.6l-2.1 1.3M246.3 310.6l-2.1 1.4M249.3 308.4l-2 1.5M252.3 306.1l-2 1.6M255.1 303.7l-1.9 1.6M257.8 301l-1.8 1.8M186.5 320.8l2.4 .6"/>
<path d="M190.2 321.7l2.4 .4M193.8 322.3l2.5 .4M197.6 322.8l2.5 .2M201.3 323.1l2.5 .1M207.6 323.1l-2.5 .1M211.3 322.9l-2.5 .2M215 322.5l-2.5 .3M218.7 321.9l-2.5 .4M222.4 321.1l-2.5 .5M226 320.2l-2.4 .6"/>
</g>
<!-- layer: LIENDAM -->
<path d="M5 5.2h583.9v410h-583.9z" fill="none" stroke="#000" stroke-width=".51"/>
<!-- layer: kich thuoc -->
<g fill="none" stroke="#000" stroke-width=".37">
<path d="M84.3 11.2v59M86.3 11.4h114.8M132.4 15.8v31.4M134.4 16h66.2M208.6 16h67.1M208.9 11.4h114.8M277.7 15.8v31.4h14M325.7 11.2v59M141 30v16.2M143 30.2h2M147 30v16.2M147 30.2h2"/>
<path d="M170 26.3v20.9h14.6M172 26.5h29.9M180 32.9v27.3M182 33.1h19.9M208.2 26.5h29.8M208.2 33.1h19.8M230 32.9v27.3M240 26.3v20.9M64.1 46.2h76.9M64.3 48.3v36.3M76.3 57.2h13.7M76.5 48.3v2.1"/>
<path d="M76.5 53.1v2.1M76.5 59.3v1.6M124.9 48.3v2.2M124.9 53.2v12M169.1 46.2h15.5M184.4 49.2v2.1h-2M184.4 42.2v2M186.2 54.8h-4.4l-1.5 1.7M205 46.3v78.1M212.6 46.2h1.9M212.7 48.3v10.6M218.7 46.2h.6"/>
<path d="M218.9 48.3v10.2M266 46.3v72.2M276.7 46.2h15M291.5 49.2v2.1h-1.9M291.5 42.2v2M76.3 79.2h7.9M76.3 67.3h7.9M76.5 63.6v1.6M76.5 69.3v2.6M76.5 74.6v2.7M124.7 67.3h16.3M138 67.3v56.7"/>
<path d="M150 67.3v56.7M162 76.3v58.4M162.1 76.2h16.2M170 74.3v23M176.9 60.2h.2M177 60.2v.1M178.1 78.2v15.6M212.6 74.3h1.6M212.7 61.6v10.7M218.7 67.3h21.2M218.9 61.3v3.9M248 67.3v22.8"/>
<path d="M301.2 67.3v26.1M305 79.3v45.1M308.7 67.3v26.1M322.6 70.2h.2M322.7 70.1v.3M332.1 62.9h-2.1l-3.7 3.8M64.3 87.3v22M164 97.1h1.2M164 89.9h37.9M166.8 97.1h1.2M178.1 96.5v12.8M208.2 89.9h37.8"/>
<path d="M297.3 93.3h3.9M303.3 93.3h3.4M64.1 111.3h66.8M155.8 111.3l-4 22.5M155.9 111.3h22.4M207 118.3h26.9M237.2 118.3h26.8M134 123.8h4M140 123.8h8M153.9 133.9l.7 .1M159.3 134.4h.7M207 124.2h45.4"/>
<path d="M257.6 124.2h45.4M104.4 177l-9.3 22.3M106.1 177.9l11.8 4.9M65.5 194.6h4.3l1.1 12.7M121.4 184.2l16.1 6.7M139.4 191.5l-9.2 22.3M70.8 209.4a40 40 0 0 1 19.2 3M128.6 217.6h.1M128.7 217.5v.2M126.4 223.1l-2.7 6.9h-1.9M74.2 249.2h.2M74.3 249.1v.2"/>
<path d="M114.3 249.3v154.4M205 249.3v154.4M158.8 360.8l-9.2 22.1M151.6 383.4l9.6 3.5 9.9 2.7M182.6 391.9l10.2 1.2 10.2 .5M116.2 403.5h39.4M163.7 403.5h39.3"/>
</g>
<g fill="#000" stroke="#000" stroke-width=".37">
<path d="M84.3 11.4l2-.4v.7zM132.4 16l2-.4v.7zM275.7 15.6l2 .4-2 .3zM323.7 11l2 .4-2 .3zM141 30.2l2-.3v.7zM145 29.9l2 .3-2 .4zM170 26.5l2-.3v.6zM180 33.1l2-.4v.7zM228 32.7l2 .4-2 .3zM238 26.2l2 .3-2 .3zM64.3 46.2l.3 2.1h-.6zM76.5 57.2l.3 2.1h-.7z"/>
<path d="M76.1 55.2h.7l-.3 2zM76.5 46.2l.3 2.1h-.7zM124.9 46.2l.4 2.1h-.7zM180 56.3l.6 .4-1.6 1.3zM184.1 44.2h.6l-.3 2zM184.4 47.2l.3 2h-.6zM212.7 46.2l.4 2.1h-.7zM218.9 46.2l.3 2.1h-.6zM291.2 44.2h.7l-.4 2zM291.5 47.2l.4 2h-.7zM76.1 77.3h.7l-.3 1.9zM76.5 67.3l.3 2h-.7z"/>
<path d="M76.1 65.2h.7l-.3 2.1zM124.6 65.2h.7l-.4 2.1zM178.1 76.2l.3 2h-.7zM212.4 72.3h.7l-.4 2zM218.6 65.2h.6l-.3 2.1zM326 66.5l.5 .5-1.7 1.1zM162 97.1l2-.3v.7zM162 89.9l2-.3v.7zM168 96.8l2 .3-2 .4zM246 89.6l2 .3-2 .4zM301.2 93.3l2.1-.4v.7zM306.7 92.9l2 .4-2 .3z"/>
<path d="M64 109.3h.6l-.3 2zM177.7 109.3h.7l-.3 2zM205 118.3l2-.3v.7zM264 118l2 .3-2 .4zM138 123.8l2-.4v.7zM148 123.4l2 .4-2 .3zM151.9 133.6h2l-.1 .6zM160 134.1l2 .4-2 .3zM205 124.2l2-.3v.7zM303 123.9l2 .3-2 .4zM104.3 177.1l2 .5-.3 .6zM137.7 190.6l1.7 1-2-.4z"/>
<path d="M70.5 207.4l.7-.1-.2 2zM127.2 221.3l-.5 2-.5-.2zM149.7 382.7l2 .4-.3 .7zM203 393.3l2 .4-2 .3zM114.3 403.5l1.9-.3v.6zM203 403.2l2 .3-2 .3z"/>
</g>
<text font-size="4.4" x="436.2" y="377.1">MÁY ƯƠM BẦU CÂY GIỐNG</text>
<g font-size="3.7">
<text x="200.5" y="17.2">Ø145</text>
<text x="201.1" y="12.6">Ø241</text>
<text x="201.8" y="27.7">Ø70</text>
<text x="149" y="31.4">Ø6x8 lỗ</text>
<text x="201.8" y="34.2">Ø50</text>
<text x="74.6" y="53">11</text>
<text x="123.2" y="53.1">21</text>
<text x="173.8" y="52.5">1x45</text>
<text x="281" y="52.5">1x45</text>
<text x="186.2" y="56">R3</text>
<text x="74.5" y="63.5">10</text>
<text x="210.9" y="61.5">28</text>
<text x="217.3" y="61.2">21</text>
<text x="332.1" y="64.1">R3</text>
<text x="74.5" y="74.5">12</text>
<text x="62.5" y="87.2">65</text>
<text x="201.8" y="91.1">Ø86</text>
<text x="285.3" y="94.4">Ø8x8 lỗ</text>
<text x="165.1" y="98.3">8</text>
<text x="176.3" y="96.4">35</text>
<text x="233.8" y="119.5">61</text>
<text x="120.2" y="125">Ø12x8 lỗ</text>
<text x="252.1" y="125.5">100</text>
<text x="154.2" y="135.5">10°</text>
<text x="117.8" y="184.7">38</text>
<text x="59.4" y="195.8">R40</text>
<text x="117.3" y="231.2">Ø8</text>
<text x="530.4" y="374.4">DỰ ÁN THIẾT KẾ MÁY ƯƠM BẦU</text>
<text x="406.2" y="383.6">Ch.năng</text>
<text x="425.3" y="383.6">Họ và tên</text>
<text x="449.2" y="383.5">Ký</text>
<text x="460" y="383.5">Ngày</text>
<text x="532.1" y="383.9">Số lượng</text>
<text x="547.6" y="379.3">CÂY - PLUTO</text>
<text x="550.5" y="383.9">Khối lượng</text>
<text x="575.5" y="383.7">Tỉ lệ</text>
<text x="406.4" y="389.3">Thiết kế</text>
<text x="422.6" y="388.9">NG.THKE_1</text>
<text x="457.1" y="388.9">NGAY-1</text>
<text x="171.1" y="392.1">22.500°</text>
<text x="422.6" y="393.9">NG.THKE_2</text>
<text x="457.1" y="393.9">NGAY-2</text>
<text x="487.2" y="391.4">TEN_BAN_VE</text>
<text x="529.2" y="391.4">SO_LUONG</text>
<text x="546.9" y="391.4">KHOI_LUONG</text>
<text x="574" y="391.4">TI_LE</text>
<text x="407.1" y="398.9">Hg.dẫn</text>
<text x="424.9" y="398.9">NG.HD_3</text>
<text x="457.1" y="398.9">NGAY-3</text>
<text x="155.5" y="404.7">90.75</text>
<text x="424.9" y="403.9">NG.HD_4</text>
<text x="457.1" y="403.9">NGAY-4</text>
<text x="533.1" y="406.8">ĐẠI HỌC BÁCH KHOA HÀ NỘI</text>
<text x="407.9" y="408.5">Duyệt</text>
<text x="407.9" y="413.5">Duyệt</text>
<text x="544.4" y="411.7">TRƯỜNG CƠ KHÍ</text>
</g>
<g font-size="2.6">
<text x="181.1" y="50.9">o</text>
<text x="288.2" y="50.9">o</text>
</g>
</svg>
